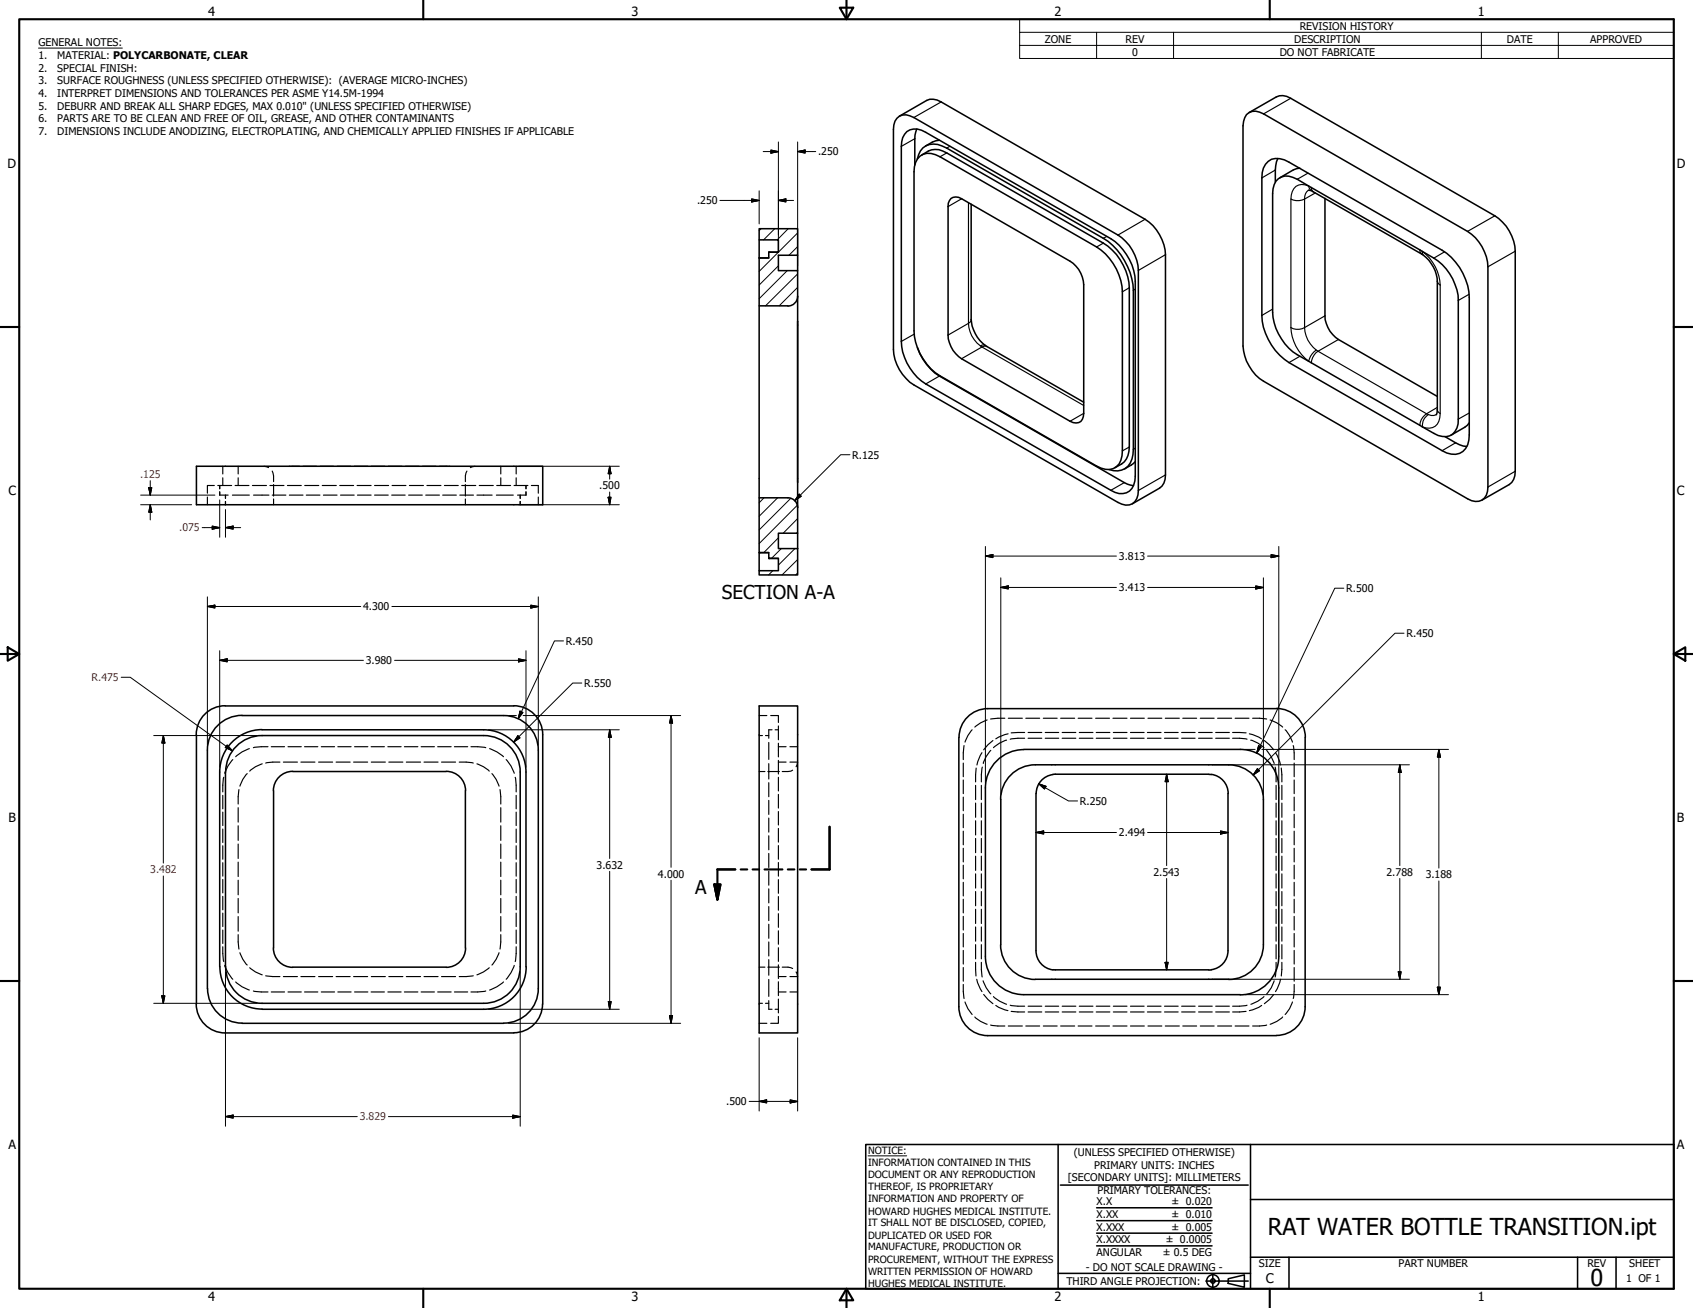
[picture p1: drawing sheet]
<svg xmlns="http://www.w3.org/2000/svg" width="559mm" height="432mm" viewBox="0 0 559 432" stroke-linecap="round" stroke-linejoin="round" font-family="sans-serif">
<!-- layer: Hatch (ANSI) -->
<g fill="none" stroke="#000" stroke-width=".33">
<path d="M251.2 75.5l-.6 .6M255.7 75.5l-3.7 3.7M260.2 75.5l-3.7 3.7M263.3 76.9l-12.7 12.7M256.9 87.8l-6.3 6.3M259.8 89.3l-9.2 9.3M263.3 94.9l-6.1 6.1M263.3 90.4l-10.6 10.6M263.3 81.4l-2.9 2.9M252.2 164.3l-1.6 1.7M256.7 164.3l-6.1 6.1M256.9 177.5l-4.8 4.9"/>
<path d="M261 164.5l-10.4 10.4M263.1 166.8l-12.5 12.7M263.3 175.7l-.3 .3M263.3 171.2l-4.8 4.8M250.6 188.4h.1M255.1 188.4l-1.4 1.4M257.9 181.1l-3.3 3.2M262.4 181.1l-5.5 5.5M263.3 189.2l-.7 .6M263.3 184.7l-5.2 5.1"/>
</g>
<!-- layer: Visible (ANSI) -->
<g fill="none" stroke="#000" stroke-width=".51">
<path d="M296 39.1a3.7 3.7 0 0 1 4.3-.9l1.3 .6 67.4 38.8a14.8 14.8 0 0 1 6.7 11.7v72.6a4 4 0 0 1-5.4 4.5l-68.7-39.3a14.8 14.8 0 0 1-6.7-11.7v-72.7l.5-2.7zM296.9 38.4l9-5.3a5 5 0 0 1 4.7 .6l67.4 38.7a15.1 15.1 0 0 1 6.7 11.7v72.7a4.9 4.9 0 0 1-2 4.4l-8.9 5.1M411.4 37.8a4.2 4.2 0 0 1 5.7-.2l67.3 38.8a14.8 14.8 0 0 1 6.7 11.7v72.7a4.1 4.1 0 0 1-2 4.3 4.1 4.1 0 0 1-4.7-.4l-67.3-38.8a15.1 15.1 0 0 1-6.8-11.7v-72.7l.2-1.4zM412.3 37.1l9-5.1a4.7 4.7 0 0 1 4.7 .4l67.4 38.8a14.8 14.8 0 0 1 6.7 11.7v72.7a4.9 4.9 0 0 1-1.9 4.4l-9.1 5.1M299.3 43.4a5.3 5.3 0 0 1 6.3 .3l61 35.1a18.2 18.2 0 0 1 8.1 14v64.4a4.9 4.9 0 0 1-5.3 5.7l-2.8-1-61-35.2a17.8 17.8 0 0 1-8.1-14v-64.4a6 6 0 0 1 1.8-4.9zM302.6 42.6l-.7 3.2v8.6M302.8 52.5a5.5 5.5 0 0 1 8.2-4.3l53.2 30.5a21.9 21.9 0 0 1 9.9 17.1v52.5a6.2 6.2 0 0 1-5.2 7.1l-2.8-.4M303.7 51.5a5.5 5.5 0 0 1 6.6 .3l51.6 29.7a18.9 18.9 0 0 1 8.6 14.8v52.5a6 6 0 0 1-3 5.9 6.4 6.4 0 0 1-5.6-.8l-51.6-29.8a18.9 18.9 0 0 1-8.6-14.9v-52.5a6.4 6.4 0 0 1 2-5.2zM304.2 51.2a6.5 6.5 0 0 1 8.3-.7l51.7 29.8a18.7 18.7 0 0 1 8.5 14.7v52.6a6.6 6.6 0 0 1-4.7 6.8M310.1 46.3l-2.4 .6-2.2 1.3M418.6 53.3a5.7 5.7 0 0 1 6.8 .2l50.6 29.1a19.5 19.5 0 0 1 8.9 15.6v45.4a5.5 5.5 0 0 1-4.5 6.4l-2.9-.5-1.5-.7-50.6-29.1a19.8 19.8 0 0 1-8.9-15.6v-45.4a6.5 6.5 0 0 1 2.1-5.4zM421.8 52.3a15.4 15.4 0 0 0-.9 7.8"/>
<path d="M422 59a4.5 4.5 0 0 1 4.7-.5l1.5 .7 40.4 23.3a21.9 21.9 0 0 1 10.9 9.6 15.3 15.3 0 0 1 1.8 7.1v39.2a4.8 4.8 0 0 1-5.2 5.7 24 24 0 0 1-7.5-3.7l-35.8-20.6a20.5 20.5 0 0 1-10.8-9.6 16.6 16.6 0 0 1-1.9-7.1v-39.2a6.1 6.1 0 0 1 1.9-4.9zM429 55.5l-2.1 .6-4.4 2.6M250.6 75.5h12.7v8.8h-6.4v5h6.4v8.5a3.1 3.1 0 0 1-3.2 3.2h-9.5v-15.8h3.1v-2h3.2v-4h-6.3zM250.6 79.2v6h3.1M313.9 65.5a3.1 3.1 0 0 1 3.5 .1l35.8 20.6a9.5 9.5 0 0 1 4.5 7.8v42.5a2.75 2.75 0 0 1-1.3 2.9 2.75 2.75 0 0 1-3.2-.3l-35.8-20.7a9.7 9.7 0 0 1-4.5-7.8v-42.4l.1-1.1zM320.5 67.4v38.1a11.8 11.8 0 0 0 5.2 8.9l32 18.4M431.9 62.8l1 .2 36.4 20.9a11.9 11.9 0 0 1 5.1 8.9v42.5l-.4 1.6M437.3 65.5v38.8a9.9 9.9 0 0 0 4.5 7.8l32.6 18.8M253.7 83.2h3.2M263.3 84.3v5M263.3 97.8v69.7M250.6 101v63.3"/>
<path d="M302.8 114.7a17.9 17.9 0 0 0 7.3 9.4l61 35.2 3 1M484.9 139.6l-1.4 1.4-4.5 2.6M64.8 153.9h114.3v12.7h-114.3zM374.7 152.4l-1.3 1.1-2.2 1.3M476.9 144.1a14.3 14.3 0 0 0 7.2 3.3M263.3 167.5v8.5h-6.4v5.1h6.4M263.3 167.5a3.2 3.2 0 0 0-3.2-3.2h-9.5v18.1h3.1v1.9h3.2v4.1h-6.3v1.4h12.7v-8.7M263.3 176v5.1M253.7 182.4h-3.1v6M253.7 184.3h3.2M74.3 233a9.6 9.6 0 0 0-9.5 9.5M74.4 233h95.2"/>
<path d="M79.9 236.2h86.4a11.4 11.4 0 0 1 11.4 11.4v78.8a11.4 11.4 0 0 1-11.4 11.4M79.9 236.2a11.5 11.5 0 0 0-11.4 11.4v78.8a11.4 11.4 0 0 0 11.4 11.4M169.6 233a9.6 9.6 0 0 1 9.5 9.5M250.6 233h12.7v108h-12.7zM421.3 233.9h-95.3a9.5 9.5 0 0 0-9.5 9.5M421.3 233.9a9.6 9.6 0 0 1 9.5 9.5v89M64.8 242.6v88.9M74.4 254.9v64.3M86.5 242.8h73.2a12 12 0 0 1 12 12.1v64.2a12 12 0 0 1-12.1 12.1h-73.1a12 12 0 0 1-12-12.1M86.5 240.9h73.2a13.9 13.9 0 0 1 13.9 14v64.3M86.5 242.8a12 12 0 0 0-12 12.1M86.5 240.9a14 14 0 0 0-14 14v64.3"/>
<path d="M96.6 254.6a6.4 6.4 0 0 0-6.4 6.4M96.6 254.7h50.7M147.3 254.6a6.4 6.4 0 0 1 6.4 6.4M179.1 242.6v88.9M316.5 243.5v88.9M337.9 247.5a12.7 12.7 0 0 0-12.7 12.6v55.6M337.9 247.4h71.5a12.7 12.7 0 0 1 12.7 12.7v55.6M341.7 252.5a11.5 11.5 0 0 0-11.4 11.4M341.8 252.5h63.7a11.5 11.5 0 0 1 11.5 11.4M347.5 255.7a6.3 6.3 0 0 0-5.5 6.3M399 255.6h-51.5M399 255.7h.8"/>
<path d="M399.8 255.6a6.4 6.4 0 0 1 5.6 6.4M90.3 261v51.9M153.6 261v51.9M330.3 263.9v47.9M341.9 261.9v51.9a6.4 6.4 0 0 0 5.6 6.4M405.3 261.9v51.9a6.3 6.3 0 0 1-5.5 6.3M417 263.9v47.9M72.6 319.1a13.9 13.9 0 0 0 13.9 14M90.2 313a6.4 6.4 0 0 0 6.4 6.3M96.6 319.3h50.7M153.7 313a6.4 6.4 0 0 1-6.4 6.3M173.7 319.1a14 14 0 0 1-14 14.1h-73.2"/>
<path d="M325.2 315.7a12.7 12.7 0 0 0 12.7 12.7M330.3 311.9a11.5 11.5 0 0 0 11.4 11.4M417 311.9a11.5 11.5 0 0 1-11.5 11.4M422.1 315.7a12.7 12.7 0 0 1-12.7 12.7M64.8 331.4a9.6 9.6 0 0 0 9.5 9.6h95.3a9.6 9.6 0 0 0 9.5-9.6M79.9 337.8h86.3M316.5 332.3a9.6 9.6 0 0 0 9.5 9.6h95.3M337.9 328.4h71.5M341.8 323.3h63.8M347.5 320.1l51.5 .1M399.8 320.2h-.8M430.8 332.3a9.5 9.5 0 0 1-9.5 9.5"/>
</g>
<!-- layer: Hidden (ANSI) -->
<g fill="none" stroke="#000" stroke-width=".38">
<path d="M73.5 153.9v2.6M73.5 157.7v2.6M78.6 153.9v2.6M78.6 157.7v2.6M87.1 153.9l1.5 .5M89.9 155.5l.4 1.6v1.9M90.3 160v3.8M95.4 153.9h.4M96.2 153.9h2.7M100 153.9h4.5M105.7 153.9h4.4M111.3 153.9h4.5"/>
<path d="M116.9 153.9h4.5M122.5 153.9h4.5M128.1 153.9h4.6M133.8 153.9h4.5M139.4 153.9h4.5M145 153.9h2.7M148.1 153.9h.4M153.6 160v3.8M154.1 155.5l-.5 1.6v1.9M156.8 153.9l-1.5 .5M165.3 153.9v2.6M165.3 157.7v2.6"/>
<path d="M170.4 153.9v2.6M170.4 157.7v2.6M68.5 164.1v2.5M70.7 160.3h-2.2v2.5M71.9 160.3h4.6M72.5 162.4v1h2.8M72.5 160.3v1.1M74.4 163.4v1.1M74.4 165.5v1.1M76.7 163.4h5.6M77.6 160.3h4.6M83.3 160.3h4.6"/>
<path d="M83.7 163.4h5.1M89.1 160.3h4.6M89.9 163.4h4.5M90.3 164.7v1.9M94.9 160.3h4.5M95.5 163.4h4.5M100.6 160.3h4.6M101.1 163.4h4.5M106.4 160.3h4.6M106.7 163.4h4.6M112.1 160.3h4.6M112.4 163.4h4.5"/>
<path d="M117.9 160.3h4.6M118 163.4h4.5M123.6 163.4h4.5M123.6 160.3h4.7M129.3 163.4h4.4M129.4 160.3h4.6M134.9 163.4h4.5M135.1 160.3h4.7M140.5 163.4h4.5M140.9 160.3h4.6M146.1 163.4h4.5M146.7 160.3h4.6"/>
<path d="M151.8 163.4h4.5M152.4 160.3h4.6M153.6 164.7v1.9M157.4 163.4h5M158.2 160.3h4.6M163.8 163.4h5.6M164 160.3h4.5M169.7 160.3h4.5M171.7 163.4v1.1M171.7 165.5v1.1M173.6 162.4v1h-2.8M173.6 160.3v1.1"/>
<path d="M175.4 160.3h2.3v2.5M177.7 164.1v2.5M250.6 236.2h2.5M254.4 236.2h2.5v2.3M256.9 239.6v4.6M325.8 237.7a10.9 10.9 0 0 0-4 2.3M331.7 237.1l-4.7 .3M332.8 237.1h4.6M338.6 237.1h4.6M344.4 237.1h4.5M350.1 237.1h4.6M355.9 237.1h4.5"/>
<path d="M361.6 237.1h4.6M367.3 237.1h4.7M373.1 237.1h4.6M378.9 237.1h4.6M384.6 237.1h4.7M390.4 237.1h4.6M396.2 237.1h4.5M401.9 237.1h4.6M407.7 237.1h4.5M413.4 237.1l4.7 .3M419.2 237.7a10.5 10.5 0 0 1 4.2 2.3M73.9 256.6l-.4 4.8"/>
<path d="M76.8 250.8a11.6 11.6 0 0 0-2.6 4.5M81.6 255.4a9.7 9.7 0 0 0-2.4 4.1M82.3 247.1a11.6 11.6 0 0 0-4.5 2.7M86.6 252.2a9.7 9.7 0 0 0-4.2 2.4M88.5 246.5l-4.9 .3M89.5 246.5h4.4M92.4 251.6l-4.7 .3M93.5 251.6h4.7M95.1 246.5h4.3M99.3 251.6h4.6M100.5 246.5h4.4M105.2 251.6h4.6"/>
<path d="M106 246.5h4.4M110.9 251.6h4.7M111.5 246.5h4.4M116.7 251.6h4.6M117 246.5h4.4M122.5 246.5h4.4M122.6 251.6h4.6M128 246.5h4.4M128.3 251.6h4.7M133.5 246.5h4.4M134.1 251.6h4.7M139 246.5h4.4"/>
<path d="M140 251.6h4.6M144.5 246.5h4.4M145.7 251.6h4.7M150 246.5h4.4M151.6 251.6l4.6 .3M155.4 246.5l4.9 .3M157.4 252.2a10 10 0 0 1 4.1 2.4M161.6 247.1a12.5 12.5 0 0 1 4.6 2.7M162.4 255.4a10.5 10.5 0 0 1 2.3 4.1M167.1 250.8a11.6 11.6 0 0 1 2.6 4.5M170.1 256.6l.3 4.8M250.6 242.8h1.1"/>
<path d="M250.6 254.7h1.9M252.7 242.8h1M253.4 254.7h3.8M253.7 245.1v5.6M253.7 252.1v5.1M253.7 258.4v4.6M254.8 240.9h-1.1v2.8M255.8 240.9h1.1M256.9 251.6h2.6M256.9 246.5h2.6M256.9 245.4v4.5M256.9 251v4.5"/>
<path d="M256.9 256.6v4.5M260.7 251.6h2.6l-.5 1.5M260.7 246.5h2.6M261.6 254.3l-1.5 .4h-1.9M317.9 251.9v4.5M317.9 257.5v4.5M318.2 246.1l-.3 4.7M320.9 240.9a10.9 10.9 0 0 0-2.4 4.1M322 259.3v4.7M322.2 253.6l-.2 4.5M323.9 259.3v4.7M324.1 248.5l-.6 .9-1 3.1"/>
<path d="M324.2 253.2l-.3 4.9M327 247.7a10.1 10.1 0 0 0-2.5 4.3M327.7 244.5l-1.6 1.4-1.4 1.6M332.2 244.3a10.1 10.1 0 0 0-4.3 2.5M332.7 242.3l-1 .2-3 1.4M338.2 243.7l-4.8 .3M338.2 241.8l-4.4 .1M339.3 243.7h4.6M339.3 241.8h4.6M345 243.7h4.4M345 241.8h4.4M350.6 243.7h4.5"/>
<path d="M350.6 241.8h4.5M356.2 243.7h4.5M356.2 241.8h4.5M361.8 243.7h4.5M361.8 241.8h4.5M367.5 243.7h4.5M367.5 241.8h4.5M373.1 243.7h4.5M373.1 241.8h4.5M378.7 243.7h4.5M378.7 241.8h4.5M384.4 243.7h4.5"/>
<path d="M384.4 241.8h4.5M390 243.7h4.5M390 241.8h4.5M395.6 243.7h4.5M395.6 241.8h4.5M401.3 243.7h4.5M401.3 241.8h4.5M406.8 243.7l4.8 .3M406.8 241.8l4.5 .1M412.4 242.3l3.1 1 .9 .6M412.8 244.3a9.9 9.9 0 0 1 4.4 2.5M417.3 244.5l3.1 3"/>
<path d="M418.1 247.7a12.2 12.2 0 0 1 2.5 4.3M420.9 253.2l.3 4.9M421 248.5l.6 .9 1.1 3.1M421.2 259.3v4.7M422.9 253.6l.2 4.5M423.1 259.3v4.7M424.2 240.9a10 10 0 0 1 2.4 4.1M426.8 246.1l.4 4.7M427.2 251.9v4.5M427.2 257.5v4.5M73.5 262.6v4.4M73.5 268.1v4.4"/>
<path d="M73.5 273.7v4.4M73.5 279.2v4.5M78.6 266.6v4.8M78.6 272.6v4.8M78.6 278.6v4.8M78.9 260.7l-.3 4.7M165 260.7l.3 4.7M165.3 266.6v4.8M165.3 272.6v4.8M165.3 278.6v4.8M170.4 262.6v4.4M170.4 268.1v4.4"/>
<path d="M170.4 273.7v4.4M170.4 279.2v4.5M253.7 264.2v4.7M253.7 270.1v4.6M253.7 275.9v4.6M256.9 262.3v4.5M256.9 267.9v4.5M256.9 273.5v4.5M256.9 279.1v4.6M317.9 263.1v4.6M317.9 268.8v4.4M317.9 274.4v4.5"/>
<path d="M322 265.1v4.7M322 271v4.7M322 276.8v4.7M323.9 265.1v4.7M323.9 271v4.7M323.9 276.8v4.7M421.2 265.1v4.7M421.2 271v4.7M421.2 276.8v4.7M423.1 265.1v4.7M423.1 271v4.7M423.1 276.8v4.7"/>
<path d="M427.2 263.1v4.6M427.2 268.8v4.4M427.2 274.4v4.5M73.5 284.8v4.4M73.5 290.3v4.5M73.5 295.9v4.5M78.6 284.6v4.8M78.6 290.6v4.8M78.6 296.6v4.8M165.3 284.6v4.8M165.3 290.6v4.8M165.3 296.6v4.8"/>
<path d="M170.4 284.8v4.4M170.4 290.3v4.5M170.4 295.9v4.5M253.7 281.7v4.7M253.7 287.6v4.6M253.7 293.4v4.7M253.7 299.3v4.6M256.9 284.7v4.5M256.9 290.4v4.5M256.9 296v4.5M317.9 280v4.5M317.9 285.6v4.5"/>
<path d="M317.9 291.3v4.5M317.9 296.9v4.5M322 282.6v4.7M322 288.5v4.7M322 294.3v4.7M323.9 282.6v4.7M323.9 288.5v4.7M323.9 294.3v4.7M421.2 282.6v4.7M421.2 288.5v4.7M421.2 294.3v4.7M423.1 282.6v4.7"/>
<path d="M423.1 288.5v4.7M423.1 294.3v4.7M427.2 280v4.5M427.2 285.6v4.5M427.2 291.3v4.5M427.2 296.9v4.5M73.5 312.5l.4 4.9M73.5 301.4v4.5M73.5 307v4.5M74.2 318.7a12.5 12.5 0 0 0 2.6 4.6M78.6 308.5l.3 4.8M78.6 302.6v4.8"/>
<path d="M79.2 314.5a10 10 0 0 0 2.4 4.1M82.4 319.5a10.5 10.5 0 0 0 4.2 2.3M161.5 319.5a10.9 10.9 0 0 1-4.1 2.3M164.7 314.5a10.9 10.9 0 0 1-2.3 4.1M165.3 308.5l-.3 4.8M165.3 302.6v4.8M169.7 318.7a12.5 12.5 0 0 1-2.6 4.6M170.4 312.5l-.3 4.9M170.4 301.4v4.5M170.4 307v4.5M250.6 319.3h1.9M253.4 319.3h3.8"/>
<path d="M253.7 305.1v4.7M253.7 311v4.6M253.7 316.8v5.1M256.9 301.6v4.5M256.9 307.3v4.4M256.9 312.9v4.5M256.9 318.5v4.5M258.2 319.3h1.9l1.5 .4M317.9 302.5v4.5M317.9 308.2v4.4M317.9 313.8v4.5M317.9 319.4v4.5"/>
<path d="M322 300.2v4.7M322 306v4.7M322 311.8v4.7M322 317.7l.1 4.5M323.9 317.7l.3 4.8M323.9 300.2v4.7M323.9 306v4.7M323.9 311.8v4.7M421.2 317.7l-.3 4.8M421.2 300.2v4.7M421.2 306v4.7M421.2 311.8v4.7"/>
<path d="M423.1 317.7l-.2 4.5M423.1 300.2v4.7M423.1 306v4.7M423.1 311.8v4.7M427.2 302.5v4.5M427.2 308.2v4.4M427.2 313.8v4.5M427.2 319.4v4.5M77.8 324.2a11.6 11.6 0 0 0 4.5 2.6M83.6 327.2l4.9 .3M87.7 322.1l4.7 .3M89.5 327.5h4.4"/>
<path d="M93.5 322.4h4.7M95.1 327.5h4.3M99.3 322.4h4.6M100.5 327.5h4.4M105.2 322.4h4.6M106 327.5h4.4M110.9 322.4h4.7M111.5 327.5h4.4M116.7 322.4h4.6M117 327.5h4.4M122.5 327.5h4.4M122.6 322.4h4.6"/>
<path d="M128 327.5h4.4M128.3 322.4h4.7M133.5 327.5h4.4M134.1 322.4h4.7M139 327.5h4.4M140 322.4h4.6M144.5 327.5h4.4M145.7 322.4h4.7M150 327.5h4.4M156.2 322.1l-4.6 .3M160.3 327.2l-4.9 .3M166.2 324.2a12.5 12.5 0 0 1-4.6 2.6"/>
<path d="M250.6 331.2h1.1M250.6 337.8h2.5M252.7 331.2h1M253.7 323.3v5.6M253.7 330.3v2.9h1.1M255.8 333.2h1.1M256.9 335.5v2.3h-2.5M256.9 322.4h2.6M256.9 327.5h2.6M256.9 324.1v4.6M256.9 329.8v4.6M260.7 327.5h2.6"/>
<path d="M262.8 320.9l.5 1.5h-2.6M317.9 325l.3 4.6M318.5 330.8a10.5 10.5 0 0 0 2.4 4.1M321.8 335.7a10 10 0 0 0 4 2.4M322.4 323.3l.2 1.1 1.5 2.9M324.5 323.8a11.2 11.2 0 0 0 2.5 4.3M324.7 328.3l1.4 1.6 1.6 1.4M327 338.4l4.7 .3M327.9 329a11.2 11.2 0 0 0 4.3 2.5M328.7 331.9l.9 .6 3.1 1.1M332.8 338.7h4.6M333.4 331.9l4.8 .3"/>
<path d="M333.8 333.9l4.4 .2M338.6 338.7h4.6M339.3 332.2h4.6M339.3 334.1h4.6M344.4 338.7h4.5M345 332.2h4.4M345 334.1h4.4M350.1 338.7h4.6M350.6 332.2h4.5M350.6 334.1h4.5M355.9 338.7h4.5M356.2 332.2h4.5"/>
<path d="M356.2 334.1h4.5M361.6 338.7h4.6M361.8 332.2h4.5M361.8 334.1h4.5M367.3 338.7h4.7M367.5 332.2h4.5M367.5 334.1h4.5M373.1 332.2h4.5M373.1 334.1h4.5M373.1 338.7h4.6M378.7 332.2h4.5M378.7 334.1h4.5"/>
<path d="M378.9 338.7h4.6M384.4 332.2h4.5M384.4 334.1h4.5M384.6 338.7h4.7M390 332.2h4.5M390 334.1h4.5M390.4 338.7h4.6M395.6 332.2h4.5M395.6 334.1h4.5M396.2 338.7h4.5M401.3 332.2h4.5M401.3 334.1h4.5"/>
<path d="M401.9 338.7h4.6M407.7 338.7h4.5M411.3 333.9l-4.5 .2M411.6 331.9l-4.8 .3M416.4 331.9l-.9 .6-3.1 1.1M417.2 329a11.2 11.2 0 0 1-4.3 2.5M418.1 338.4l-4.7 .3M420.4 328.3l-1.4 1.6-1.7 1.4M420.6 323.8a10.1 10.1 0 0 1-2.5 4.3M422.7 323.3l-1.1 3.1-.6 .9M423.4 335.7a9.7 9.7 0 0 1-4.2 2.4M426.6 330.8a9.7 9.7 0 0 1-2.4 4.1"/>
<path d="M427.2 325l-.4 4.6"/>
</g>
<g fill="#000">
<circle cx="72.5" cy="163.4" r=".19"/>
<circle cx="173.6" cy="163.4" r=".19"/>
</g>
<!-- layer: Visible Narrow (ANSI) -->
<g fill="none" stroke="#000" stroke-width=".38">
<path d="M310.6 33.7l-9 5.1M426 32.4l-8.9 5.2M301.9 45.8l-4.4 2.5M312.5 50.5l-2.2 1.3M313.6 48.3l-1.1 .6M420.9 56.1l-4.4 2.6M431.7 57.1l-3.5 2.1M317.4 65.6l-4.5 2.6M319.7 66.9v39.8l-6.8 3.9M365.3 78l-1.1 .7M378 72.4l-9 5.2M426.1 65.7v42.4"/>
<path d="M431.9 62.8a3.2 3.2 0 0 0-1.3 2.9 5.1 5.1 0 0 1-4.5 0 4 4 0 0 1 4.7-4.7l1.1 .4 .2 .7 .8 .9M432.8 61.9l.1 .6 .6 .8M434.1 63.7l-3.5 2v42.4M493.4 71.2l-9 5.2M364.2 80.3l-2.3 1.2M372.7 95l-2.2 1.3M374.7 95.4l-.6 .4M384.7 84.1l-9 5.2M468.6 82.5l.1 .6 .6 .8M469.8 84.3l-.2-.3-.1-1a14.8 14.8 0 0 1 5.9 11.1M474.4 92.8l.5 .9 .5 .4M475.4 94.1v42.4"/>
<path d="M476.8 83.1l-3.5 2.1M484.9 97.2l-3.6 2M500.1 82.9l-9 5.2M301.8 110.3l-4.3 2.4M317.4 118.4l6.7-3.8 33.6 19.3M320.5 105.5v.4l-.8 .8a9.5 9.5 0 0 0 3.9 7.5M323.6 114.2l.5 .4 1.1-.4 .5 .2M325.1 114l-.9-.1-.6 .3M420.1 102l-3.6 2.1M426.1 108.1a4.5 4.5 0 0 0 4.5 0M426.1 108.1a14.7 14.7 0 0 0 5.8 11.2 5.9 5.9 0 0 1 2.6-3.7 9.7 9.7 0 0 1-3.9-7.5M429.1 117.6l-3.7 2.1"/>
<path d="M434.5 115.6l.5 .4a5 5 0 0 0-2.2 3.8M437.3 104.3l-6.7 3.8M441.8 112.1l-6.8 3.9 35.9 20.6 3.5-2.1M310.1 124.1l-4.5 2.6M357.7 136.5l-4.5 2.6M471.4 136.8l-.5-.2a5 5 0 0 0-2.3 3.8M474.4 135.3l.1 .5 .9 .7a4.6 4.6 0 0 1-2.6 4.7l-2.1 .1-1.2-.4a4.4 4.4 0 0 1 1.9-4.1l1 .4 1.6-.3M484.9 136.3l-3.6 2.1M371.1 159.3l-4.5 2.6M372.7 147.6l-2.2 1.2M374.7 148l-.6 .3M384.7 156.8l-9 5.1"/>
<path d="M480.4 146.2l-4.4 2.6M500.1 155.6l-9 5.2"/>
</g>
<!-- layer: Visible (ANSI) -->
<g fill="#000">
<circle cx="250.6" cy="85.2" r=".25"/>
<circle cx="253.7" cy="83.2" r=".25"/>
<circle cx="250.6" cy="182.4" r=".25"/>
<circle cx="253.7" cy="184.3" r=".25"/>
</g>
<!-- layer: Section Line (ANSI) -->
<path d="M273.8 272.9v14.1h-6M235.8 292h2l-1 5zM242.7 287h-5.9v10M244.5 287h2.1M248.4 287h2.2M252.3 287h6M260 287h2.2M264 287h2.1" fill="none" stroke="#000" stroke-width=".7"/>
<path d="M235.8 292l1 5zM235.8 292h2l-1 5z" fill="#000" stroke="#000" stroke-width=".7"/>
<!-- layer: Border (ANSI) -->
<g fill="none" stroke="#000" stroke-width=".7">
<path d="M6.3 6.3h546.1v419.1h-546.1zM139.7 0v6.3M277.2 2.5h4.4l-2.2 3.8zM279.4 0v6.3M419.1 0v6.3M0 107.9h6.3M552.4 107.9h6.4M0 215.9h6.3M2.5 213.7l3.8 2.2-3.8 2.2zM552.4 215.9l3.9-2.2v4.4zM552.4 215.9h6.4M0 323.8h6.3"/>
<path d="M552.4 323.8h6.4M139.7 425.4v6.4M279.4 425.4l2.2 3.9h-4.4zM279.4 425.4v6.4M419.1 425.4v6.4"/>
</g>
<!-- layer: Title (ANSI) -->
<g fill="none" stroke="#000" stroke-width=".51">
<path d="M285.8 377.8h266.6v47.6h-266.6zM349.2 377.8v47.6M412.7 377.8v47.6M350 391.2h62M361.9 398.7h38.1M412.7 396h139.7M361.9 411.3h38.1M361.9 407.1h38.1M361.9 403h38.1M412.7 415h139.7M425.4 415v10.4M520.7 415v10.4"/>
<path d="M533.4 415v10.4M349.2 420.4h63.5M398 422.9h14M400.3 420.6v4.6M405.4 422.1l5.3-1.2v4l-5.3-1.2z"/>
<circle cx="400.3" cy="422.9" r="2.06"/>
<circle cx="400.3" cy="422.9" r=".73"/>
</g>
<path d="M286.5 381.6h12.8" fill="none" stroke="#000" stroke-width=".33"/>
<!-- layer: Symbol (ANSI) -->
<path d="M12.7 15.9h27.7M336.5 10.7v-4.4h215.9v4.4M336.5 15h215.9M361.9 10.7v8.6M387.3 10.7v8.6M488.9 10.7v8.6M514.3 10.7v8.6M552.4 10.7h-215.9v4.3M552.4 10.7v8.6h-215.9v-4.3" fill="none" stroke="#000" stroke-width=".33"/>
<!-- layer: Dimension (ANSI) -->
<g fill="none" stroke="#000" stroke-width=".33">
<path d="M251.9 50h5M254.4 49.5l2.5 .5-2.5 .5zM256.9 46.9v35.8M263.3 50l2.4-.5v1zM263.3 46.9v40.9M263.3 50h5.9M237.6 66.2h13M248.1 65.7l2.5 .5-2.5 .5zM250.6 63v10.9M256.9 66.2l2.5-.5v1zM256.9 66.2h5M49.6 158.7v4.7"/>
<path d="M171.2 153.9h33.2M201.2 153.9l.5 2.5h-1zM201.2 153.9v4.3M280.5 150.1h-3l-15.2 15.2M46.4 166.6h16.8M46.4 163.4h24.5M49.1 161h1l-.5 2.4zM49.6 166.6l.5 2.5h-1zM49.6 166.6v5M66.7 174.2h5.8M70 173.7l2.5 .5-2.5 .5zM72.5 165v12.4"/>
<path d="M74.4 174.2l2.6-.5v1zM74.4 168.2v9.2M74.4 174.2h5M171.2 166.6h33.2M200.7 164.1h1l-.5 2.5zM201.2 162.4v4.2M263.8 163.1l.7 .7-2.2 1.5zM68.5 197v49.1M175.2 199.8l2.5 .4-2.5 .5zM177.7 197v49.1M325.2 183.6l2.5-.5v1zM325.2 183.6h43.3"/>
<path d="M325.2 180.4v78.1M330.3 193.9l2.5-.5v1zM330.3 193.9h38.2M330.3 190.8v71.5M378.8 183.6h43.3M378.8 193.9h38.2M414.5 193.4l2.5 .5-2.5 .5zM417 190.8v71.5M419.5 183.1l2.6 .5-2.6 .5zM422.1 180.4v78.1M443.5 194.2h-2.9l-25.8 54.5M68.5 200.2l2.4-.4v.9z"/>
<path d="M68.5 200.2h50.6M72.5 218l2.5-.5v1zM72.5 218h47.5M72.5 214.8v38.5M129.3 200.2h48.4M130.2 218h43.4M171.1 217.5l2.5 .5-2.5 .5zM173.6 214.8v38.5M186 211.6h-3l-11.9 25.6M463.4 209h-3l-46.8 46.8M40 223.6h3l33.7 24.2M167.8 236.2h2.6"/>
<path d="M171.6 234.8l1 .4-1.5 2zM172.7 236.2h52M192 225.5h-3l-19.5 19.5M221.5 236.2l.5 2.5h-1zM221.5 236.2v50.1M50.7 242.8h34.2M53.9 242.8l.5 2.5h-1zM53.9 242.8v42.1M75 245.9l1.7 1.9-2.3-1zM161.2 240.9h43.2M170.9 242.9l.7 .7-2.1 1.4zM201.2 240.9l.5 2.5h-.9z"/>
<path d="M201.2 240.9v42.5M342.8 258.8l2.4 .8-.5 .9zM342.8 258.8l9.9 5.6h3M385.1 255.6l.5 2.5h-1zM385.1 255.6v30.2M400.6 252.5h64.6M411 247.4h3.3M415 253.7l.7 .7-2.1 1.4zM415.4 246.2l.9 .4-1.5 2.1zM416.5 247.4h61.6M462 252.5l.5 2.5h-1zM462 252.5v33.3"/>
<path d="M474.9 247.4l.5 2.5h-1zM474.9 247.4v39.2M341.9 274.8l2.6-.5v1zM341.9 274.8h26.6M378.8 274.8h26.5M402.8 274.3l2.5 .5-2.5 .5zM53.9 289.2v42M201.2 287.7v45.5M221.5 290.6v47.2M385.1 290v30.2M462 290v33.3M474.9 290.8v37.6"/>
<path d="M384.6 317.7h1l-.5 2.5zM50.7 331.2h34.2M53.4 328.7h1l-.5 2.5zM74.4 320.7v51.1M161.2 333.2h43.2M167.8 337.8h56.9M171.7 320.7v51.1M200.8 330.6h.9l-.5 2.6zM221 335.3h1l-.5 2.5zM400.6 323.3h64.6M411 328.4h67.1M461.5 320.8h1l-.5 2.5z"/>
<path d="M474.4 325.9h1l-.5 2.5zM250.6 342.6v24.2M263.3 342.6v24.2M74.4 368.6l2.6-.5v1zM74.4 368.6h43.5M128.2 368.6h43.5M169.2 368.1l2.5 .5-2.5 .5zM247.3 363.6h16M250.6 363.6l2.4-.5v1zM260.8 363.1l2.5 .5-2.5 .5z"/>
</g>
<g fill="#000" stroke="#000" stroke-width=".33">
<path d="M254.4 50.5l2.5-.5zM254.4 49.5l2.5 .5-2.5 .5zM263.3 50l2.4-.5zM263.3 50l2.4-.5v1zM248.1 66.7l2.5-.5zM248.1 65.7l2.5 .5-2.5 .5zM256.9 66.2l2.5-.5zM256.9 66.2l2.5-.5v1zM201.2 153.9l.5 2.5zM201.2 153.9l.5 2.5h-1zM49.1 161l.5 2.4zM49.1 161h1l-.5 2.4z"/>
<path d="M49.6 166.6l.5 2.5zM49.6 166.6l.5 2.5h-1zM70 174.7l2.5-.5zM70 173.7l2.5 .5-2.5 .5zM74.4 174.2l2.6-.5zM74.4 174.2l2.6-.5v1zM200.7 164.1l.5 2.5zM200.7 164.1h1l-.5 2.5zM263.8 163.1l-1.5 2.2zM263.8 163.1l.7 .7-2.2 1.5zM68.5 200.2l2.4-.4zM68.5 200.2l2.4-.4v.9z"/>
<path d="M325.2 183.6l2.5-.5zM325.2 183.6l2.5-.5v1zM330.3 193.9l2.5-.5zM330.3 193.9l2.5-.5v1zM414.5 194.4l2.5-.5zM414.5 193.4l2.5 .5-2.5 .5zM419.5 184.1l2.6-.5zM419.5 183.1l2.6 .5-2.6 .5zM72.5 218l2.5-.5zM72.5 218l2.5-.5v1zM171.1 218.5l2.5-.5zM171.1 217.5l2.5 .5-2.5 .5z"/>
<path d="M175.2 200.7l2.5-.5zM175.2 199.8l2.5 .4-2.5 .5zM171.6 234.8l-.5 2.4zM171.6 234.8l1 .4-1.5 2zM221.5 236.2l.5 2.5zM221.5 236.2l.5 2.5h-1zM53.9 242.8l.5 2.5zM53.9 242.8l.5 2.5h-1zM74.4 246.8l2.3 1zM75 245.9l1.7 1.9-2.3-1zM170.9 242.9l-1.4 2.1zM170.9 242.9l.7 .7-2.1 1.4z"/>
<path d="M201.2 240.9l.5 2.5zM201.2 240.9l.5 2.5h-.9zM342.8 258.8l2.4 .8zM342.8 258.8l2.4 .8-.5 .9zM385.1 255.6l.5 2.5zM385.1 255.6l.5 2.5h-1zM415 253.7l-1.4 2.1zM415 253.7l.7 .7-2.1 1.4zM415.4 246.2l-.6 2.5zM415.4 246.2l.9 .4-1.5 2.1zM462 252.5l.5 2.5zM462 252.5l.5 2.5h-1z"/>
<path d="M474.9 247.4l.5 2.5zM474.9 247.4l.5 2.5h-1zM341.9 274.8l2.6-.5zM341.9 274.8l2.6-.5v1zM402.8 275.3l2.5-.5zM402.8 274.3l2.5 .5-2.5 .5zM384.6 317.7l.5 2.5zM384.6 317.7h1l-.5 2.5zM53.4 328.7l.5 2.5zM53.4 328.7h1l-.5 2.5zM200.8 330.6l.4 2.6zM200.8 330.6h.9l-.5 2.6z"/>
<path d="M221 335.3l.5 2.5zM221 335.3h1l-.5 2.5zM461.5 320.8l.5 2.5zM461.5 320.8h1l-.5 2.5zM474.4 325.9l.5 2.5zM474.4 325.9h1l-.5 2.5zM74.4 368.6l2.6-.5zM74.4 368.6l2.6-.5v1zM169.2 369.1l2.5-.5zM169.2 368.1l2.5 .5-2.5 .5zM250.6 363.6l2.4-.5zM250.6 363.6l2.4-.5v1z"/>
<path d="M260.8 364.1l2.5-.5zM260.8 363.1l2.5 .5-2.5 .5z"/>
</g>
<g font-size="7.7">
<text x="418.5" y="407.6">RAT WATER BOTTLE TRANSITION.ipt</text>
<text x="525" y="424.7">0</text>
</g>
<g font-size="6.3">
<text x="238.3" y="197.8">SECTION A-A</text>
<text x="229.4" y="295.1">A</text>
</g>
<text font-size="4.4" x="417.8" y="423.5">C</text>
<g font-size="4.2">
<text x="68.7" y="5.3">4</text>
<text x="208.4" y="5.3">3</text>
<text x="348.1" y="5.3">2</text>
<text x="487.8" y="5.3">1</text>
<text x="2.5" y="55.5">D</text>
<text x="553.5" y="55.5">D</text>
<text x="2.8" y="163.4">C</text>
<text x="553.5" y="163.4">C</text>
<text x="2.9" y="271.4">B</text>
<text x="553.5" y="271.4">B</text>
<text x="2.8" y="379.3">A</text>
<text x="553.5" y="379.3">A</text>
<text x="68.7" y="429.5">4</text>
<text x="208.4" y="429.6">3</text>
<text x="348.1" y="429.6">2</text>
<text x="487.8" y="429.5">1</text>
</g>
<g font-size="3.5">
<text x="429" y="9.8">REVISION HISTORY</text>
<text x="12.7" y="15.3">GENERAL NOTES:</text>
<text x="344.9" y="14.1">ZONE</text>
<text x="371.5" y="14.1">REV</text>
<text x="427.2" y="14.1">DESCRIPTION</text>
<text x="497.4" y="14.1">DATE</text>
<text x="524.9" y="14.1">APPROVED</text>
<text x="12.7" y="19.5">1.</text>
<text x="12.7" y="23.7">2.</text>
<text x="18.9" y="19.5">MATERIAL: POLYCARBONATE, CLEAR</text>
<text x="18.9" y="23.7">SPECIAL FINISH:</text>
<text x="373.7" y="18.4">0</text>
<text x="422.4" y="18.4">DO NOT FABRICATE</text>
<text x="12.7" y="27.8">3.</text>
<text x="18.9" y="27.8">SURFACE ROUGHNESS (UNLESS SPECIFIED OTHERWISE): (AVERAGE MICRO-INCHES)</text>
<text x="12.7" y="32">4.</text>
<text x="18.9" y="32">INTERPRET DIMENSIONS AND TOLERANCES PER ASME Y14.5M-1994</text>
<text x="12.7" y="36.2">5.</text>
<text x="12.7" y="40.4">6.</text>
<text x="18.9" y="36.2">DEBURR AND BREAK ALL SHARP EDGES, MAX 0.010&quot; (UNLESS SPECIFIED OTHERWISE)</text>
<text x="18.9" y="40.4">PARTS ARE TO BE CLEAN AND FREE OF OIL, GREASE, AND OTHER CONTAMINANTS</text>
<text x="12.7" y="44.6">7.</text>
<text x="18.9" y="44.6">DIMENSIONS INCLUDE ANODIZING, ELECTROPLATING, AND CHEMICALLY APPLIED FINISHES IF APPLICABLE</text>
<text x="270.1" y="51.3">.250</text>
<text x="230.1" y="67.4">.250</text>
<text x="281.3" y="151.4">R.125</text>
<text x="197.8" y="161.5">.500</text>
<text x="369.3" y="184.8">3.813</text>
<text x="369.3" y="195.2">3.413</text>
<text x="444.4" y="195.5">R.500</text>
<text x="119.8" y="201.5">4.300</text>
<text x="186.8" y="212.9">R.450</text>
<text x="464.2" y="210.3">R.450</text>
<text x="120.7" y="219.3">3.980</text>
<text x="192.8" y="226.8">R.550</text>
<text x="356.4" y="265.7">R.250</text>
<text x="369.3" y="276.1">2.494</text>
<text x="196.9" y="286.8">3.632</text>
<text x="217.2" y="289.8">4.000</text>
<text x="380.7" y="289.2">2.543</text>
<text x="457.6" y="289.2">2.788</text>
<text x="470.6" y="289.9">3.188</text>
<text x="239.7" y="364.9">.500</text>
<text x="354.5" y="381.6">(UNLESS SPECIFIED OTHERWISE)</text>
<text x="352.5" y="390">[SECONDARY UNITS]: MILLIMETERS</text>
<text x="361.1" y="385.8">PRIMARY UNITS: INCHES</text>
<text x="362.3" y="394.1">PRIMARY TOLERANCES:</text>
<text x="361.9" y="397.9">X.X</text>
<text x="386.7" y="398">± 0.020</text>
<text x="361.9" y="402.1">X.XX</text>
<text x="361.9" y="406.3">X.XXX</text>
<text x="386.7" y="402.1">± 0.010</text>
<text x="386.7" y="406.3">± 0.005</text>
<text x="361.9" y="410.5">X.XXXX</text>
<text x="384.7" y="410.5">± 0.0005</text>
<text x="358.4" y="419.7">- DO NOT SCALE DRAWING -</text>
<text x="361.9" y="414.6">ANGULAR</text>
<text x="383.8" y="414.7">± 0.5 DEG</text>
<text x="415.5" y="418.4">SIZE</text>
<text x="461.6" y="418.3">PART NUMBER</text>
<text x="523.9" y="418.3">REV</text>
<text x="537.8" y="418.4">SHEET</text>
<text x="352" y="424.2">THIRD ANGLE PROJECTION:</text>
<text x="536.7" y="423.2">1 OF 1</text>
</g>
<g font-size="3.5" fill="#f00">
<text x="46.2" y="157.9">.125</text>
<text x="59.2" y="175.5">.075</text>
<text x="30.2" y="224.8">R.475</text>
<text x="49.6" y="288.3">3.482</text>
<text x="118.7" y="369.9">3.829</text>
</g>
<g font-size="3.3">
<text x="286.5" y="381.1">NOTICE:</text>
<text x="286.5" y="385">INFORMATION CONTAINED IN THIS</text>
<text x="286.5" y="389">DOCUMENT OR ANY REPRODUCTION</text>
<text x="286.5" y="392.9">THEREOF, IS PROPRIETARY</text>
<text x="286.5" y="396.9">INFORMATION AND PROPERTY OF</text>
<text x="286.5" y="400.9">HOWARD HUGHES MEDICAL INSTITUTE.</text>
<text x="286.5" y="404.9">IT SHALL NOT BE DISCLOSED, COPIED,</text>
<text x="286.5" y="408.9">DUPLICATED OR USED FOR</text>
<text x="286.5" y="412.8">MANUFACTURE, PRODUCTION OR</text>
<text x="286.5" y="416.8">PROCUREMENT, WITHOUT THE EXPRESS</text>
<text x="286.5" y="420.8">WRITTEN PERMISSION OF HOWARD</text>
<text x="286.5" y="424.8">HUGHES MEDICAL INSTITUTE.</text>
</g>
</svg>
